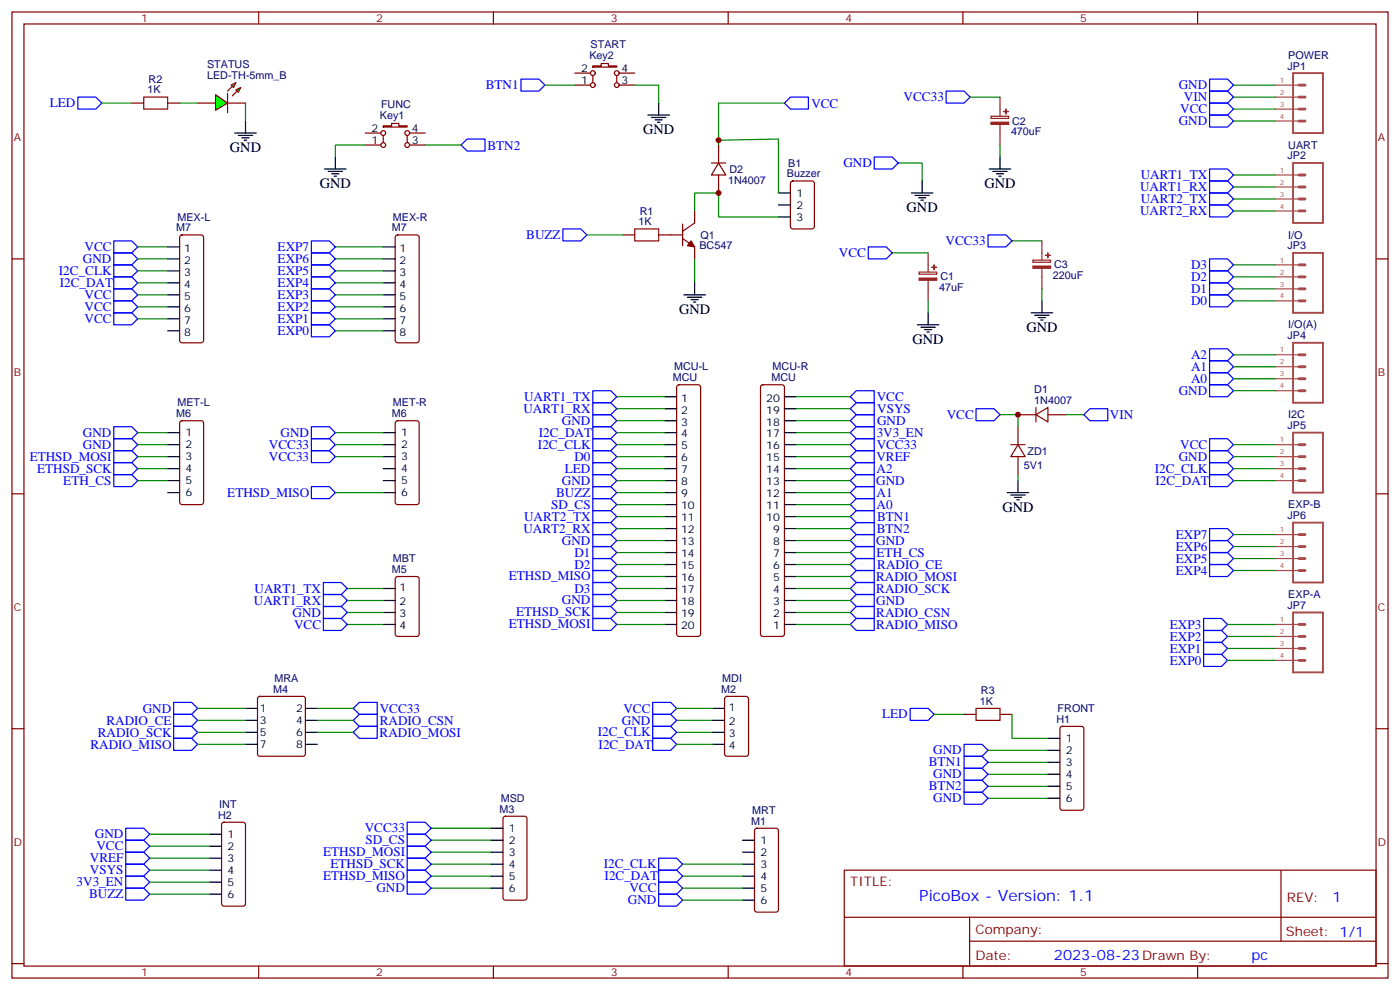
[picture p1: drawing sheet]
<svg xmlns="http://www.w3.org/2000/svg" width="412mm" height="292mm" viewBox="0 0 412 292" stroke-linecap="round" stroke-linejoin="round" font-family="sans-serif">
<g fill="none" stroke="#870000" stroke-width=".35">
<path d="M3.5 3.5h405.4v284.4h-405.4zM7.1 7.1h398.2v277.2h-398.2zM76.2 3.5v3.6M145.3 3.5v3.6M174.6 19.4h2.5v-.7h2.1v.7h2.5v.4h-7.1zM214.5 3.5v3.6M283.6 3.5v3.6M352.8 3.5v3.6M38.8 30.3h3.5M49.4 30.3h3.5M58.2 30.3h5.3M67 30.3h5.3"/>
<path d="M107.6 39.2h4.6M112.9 37h2.5v-.7h2.1v.7h2.4v.4h-7zM112.9 39.9v2.1M119.9 39.9v2.1M120.6 39.2h4.6M169.3 25h4.6M169.3 21.5h4.6M174.6 22.2v2.1M181.7 22.2v2.1M182.4 25h4.6M182.4 21.5h4.6M107.6 42.7h4.6"/>
<path d="M120.6 42.7h4.6M209.5 48h4.3M211.7 48l2.1 3.5h-4.3zM211.7 42.7v5.3M211.7 51.5v5.3M233.1 53.5l.4-.2h5.7l.6 .4 .1 13-.5 .6-5.9 .1-.6-.5-.1-12.9zM3.5 76.2h3.6M53.2 69.4l.4-.3h5.7l.5 .3 .2 .4v30.4l-.3 .5-.4 .2h-5.7l-.5-.2-.2-.5v-30.4zM116.7 69.4l.4-.3h5.7l.5 .3 .2 .4v30.4l-.3 .5-.4 .2h-5.7l-.5-.2-.2-.5v-30.4zM183.4 69.1h3.6M194 69.1h7.1M201.1 70.2l3.5 2.5v3.5"/>
<path d="M201.1 66v6.3M204.6 62.1v3.5l-3.5 2.5M405.3 76.2h3.6M199.6 113.4l.4-.2h5.7l.5 .2 .2 .5v72.7l-.3 .5-.4 .2h-5.7l-.5-.2-.2-.5v-72.7zM224.2 113.4l.5-.2h5.7l.5 .2 .2 .5v72.7l-.3 .5-.4 .2h-5.7l-.5-.2-.2-.5v-72.7zM3.5 145.3h3.6M405.3 145.3h3.6M3.5 214.5h3.6M76.1 205.2l.5-.2h12.7l.5 .2 .2 .5v16.2l-.3 .5-.4 .2h-12.7l-.5-.2-.3-.5v-16.2zM213.7 205.2l.4-.2h5.7l.6 .4 .1 16.5-.5 .6-5.9 .1-.6-.5-.1-16.4zM405.3 214.5h3.6M148.4 240.4l.5-.2h5.6l.7 .5v23.5l-.4 .7h-5.9l-.7-.4v-23.6z"/>
<path d="M222.5 244l.5-.2h5.6l.7 .4v23.6l-.5 .6-5.8 .1-.7-.5-.1-23.5zM248.7 256.1h156.6v28.2h-156.6zM377.3 256.1v20.9M248.7 270h156.5M285.6 277h119.6M285.6 270v14.1M3.5 283.6h3.6M76.2 284.3v3.6M145.3 284.3v3.6M214.5 284.3v3.6M283.6 284.3v3.6M352.8 284.3v3.6"/>
<path d="M405.3 283.6h3.6"/>
<circle cx="112.9" cy="39.2" r=".71"/>
<circle cx="119.9" cy="39.2" r=".71"/>
<circle cx="174.6" cy="25" r=".71"/>
<circle cx="174.6" cy="21.5" r=".71"/>
<circle cx="181.7" cy="21.5" r=".71"/>
<circle cx="181.7" cy="25" r=".71"/>
<circle cx="112.9" cy="42.7" r=".71"/>
<circle cx="119.9" cy="42.7" r=".71"/>
</g>
<g fill="none" stroke="#008700" stroke-width=".35">
<path d="M30 30.3h8.8M160.5 25h8.8M187 25h7v5.3M107.6 42.7h-8.8v3.5M211.7 41.3l17.6-.4v15.9M264.6 48h7v5.3M294.6 42.7v3.5M40.6 72.7h8.8M40.6 76.2h8.8M40.6 79.7h8.8M98.8 72.7h14.1M98.8 76.2h14.1"/>
<path d="M98.8 79.7h14.1M204.6 62.1v-5.3h7.1v7.1h17.6M204.6 76.2v7.1M40.6 83.3h8.8M98.8 83.3h14.1M98.8 86.8h14.1M98.8 90.3h14.1M98.8 93.8h14.1M98.8 97.4h14.1M273.4 88.5v3.6M181.7 116.8h14.1M234.6 116.8h15.9"/>
<path d="M181.7 120.3h14.1M181.7 123.8h14.1M181.7 127.4h14.1M181.7 130.9h14.1M181.7 134.4h14.1M181.7 137.9h14.1M234.6 130.9h15.9M234.6 137.9h15.9M181.7 141.5h14.1M181.7 145h14.1M181.7 148.5h14.1M181.7 152h14.1"/>
<path d="M181.7 155.6h14.1M181.7 159.1h14.1M234.6 141.5h15.9M234.6 145h15.9M234.6 148.5h15.9M234.6 152h15.9M234.6 155.6h15.9M234.6 159.1h15.9M181.7 162.6h14.1M181.7 166.2h14.1M181.7 169.7h14.1M181.7 173.2h14.1"/>
<path d="M181.7 176.7h14.1M234.6 162.6h15.9M234.6 166.2h15.9M234.6 169.7h15.9M234.6 173.2h15.9M234.6 176.7h15.9M181.7 180.3h14.1M181.7 183.8h14.1M234.6 180.3h15.9M234.6 183.8h15.9M58.2 212h14.1M58.2 215.5h14.1"/>
<path d="M58.2 208.5h14.1M58.2 219.1h14.1M93.5 212h10.6M93.5 215.5h10.6M93.5 208.5h10.6M199.3 212h10.6M199.3 215.5h10.6M199.3 208.5h10.6M127 257.9h17.6M127 254.4h17.6M127 250.8h17.6M127 247.3h17.6"/>
<path d="M127 243.8h17.6M127 261.4h17.6"/>
</g>
<g fill="none" stroke="#000" stroke-width=".35">
<path d="M190.9 33.9h6.3M191.9 34.6h4.2M193 35.3h2.1M193.7 36h.7M194 30.3v3.6M95.6 49.7h6.4M96.7 50.4h4.2M97.7 51.2h2.1M98.4 51.9h.7M98.8 46.2v3.5M229.3 56.8h3.5M268.5 56.8h6.3"/>
<path d="M269.5 57.5h4.3M270.6 58.2h2.1M271.3 58.9h.7M271.6 53.3v3.5M291.4 49.7h6.3M292.5 50.4h4.2M293.5 51.2h2.1M294.2 51.9h.7M294.6 46.2v3.5M49.4 72.7h3.5M49.4 76.2h3.5M49.4 79.7h3.5"/>
<path d="M112.9 72.7h3.5M112.9 76.2h3.5M112.9 79.7h3.5M229.3 63.9h3.5M229.3 60.3h3.5M49.4 86.8h3.5M49.4 83.3h3.5M49.4 90.3h3.5M49.4 93.8h3.5M49.4 97.4h3.5M112.9 86.8h3.5M112.9 83.3h3.5"/>
<path d="M112.9 90.3h3.5M112.9 93.8h3.5M112.9 97.4h3.5M201.4 86.8h6.4M202.5 87.5h4.2M203.6 88.2h2.1M204.3 88.9h.7M204.6 83.3v3.5M270.2 95.6h6.4M271.3 96.3h4.2M272.3 97h2.2M273 97.7h.8"/>
<path d="M273.4 92.1v3.5M195.8 116.8h3.5M231.1 116.8h3.5M195.8 120.3h3.5M195.8 123.8h3.5M195.8 127.4h3.5M195.8 130.9h3.5M195.8 134.4h3.5M195.8 137.9h3.5M231.1 120.3h3.5M231.1 123.8h3.5M231.1 127.4h3.5"/>
<path d="M231.1 130.9h3.5M231.1 134.4h3.5M231.1 137.9h3.5M195.8 141.5h3.5M195.8 145h3.5M195.8 148.5h3.5M195.8 152h3.5M195.8 155.6h3.5M195.8 159.1h3.5M231.1 141.5h3.5M231.1 145h3.5M231.1 148.5h3.5"/>
<path d="M231.1 152h3.5M231.1 155.6h3.5M231.1 159.1h3.5M195.8 162.6h3.5M195.8 166.2h3.5M195.8 169.7h3.5M195.8 173.2h3.5M195.8 176.7h3.5M231.1 162.6h3.5M231.1 166.2h3.5M231.1 169.7h3.5M231.1 173.2h3.5"/>
<path d="M231.1 176.7h3.5M195.8 180.3h3.5M195.8 183.8h3.5M231.1 180.3h3.5M231.1 183.8h3.5M72.3 208.5h3.5M72.3 212h3.5M72.3 215.5h3.5M72.3 219.1h3.5M90 208.5h3.5M90 212h3.5M90 215.5h3.5"/>
<path d="M90 219.1h3.5M209.9 208.5h3.5M209.9 212h3.5M209.9 215.5h3.5M209.9 219.1h3.5M144.6 243.8h3.6M144.6 247.3h3.6M144.6 250.8h3.6M144.6 254.4h3.6M144.6 257.9h3.6M218.7 247.3h3.5M218.7 250.8h3.5"/>
<path d="M218.7 254.4h3.5M218.7 257.9h3.5M144.6 261.4h3.6M218.7 261.4h3.5M218.7 264.9h3.5"/>
</g>
<path d="M291.9 34.2h5.2v.7h-5.2zM294.6 28.6v5.6M294.6 36.7v6M273.4 74.4v5.7M270.8 80.1h5.1v.6h-5.1zM273.4 82.5v6" fill="none" stroke="#8c2424" stroke-width=".35"/>
<g fill="#8c2424" stroke="#8c2424" stroke-width=".35">
<path d="M291.9 36h5.2v.6h-5.2z"/>
<path d="M295.6 32.8h1.4z"/>
<path d="M296.3 32.1v1.4z"/>
<path d="M270.8 81.8h5.1v.7h-5.1z"/>
<path d="M274.5 78.7h1.4z"/>
<path d="M275.1 78l.1 1.4z"/>
</g>
<g fill="none" stroke="#00f" stroke-width=".35">
<path d="M22.9 28.6h5.3l1.8 1.7-1.8 1.8h-5.3zM153.5 23.3h5.2l1.8 1.7-1.8 1.8h-5.2zM278.7 26.8h5.3l1.8 1.8-1.8 1.7h-5.3zM356.3 26.8h5.3l1.8 1.8-1.8 1.7h-5.3zM356.3 33.9h5.3l1.8 1.7-1.8 1.8h-5.3zM356.3 30.3h5.3l1.8 1.8-1.8 1.8h-5.3zM257.5 46.2h5.3l1.8 1.8-1.8 1.7h-5.3zM356.3 53.3h5.3l1.8 1.7-1.8 1.8h-5.3zM356.3 56.8h5.3l1.8 1.8-1.8 1.7h-5.3zM356.3 49.7h5.3l1.8 1.8-1.8 1.8h-5.3zM33.5 78h5.3l1.8 1.7-1.8 1.8h-5.3zM33.5 74.4h5.3l1.8 1.8-1.8 1.8h-5.3z"/>
<path d="M33.5 70.9h5.3l1.8 1.8-1.8 1.7h-5.3zM91.7 70.9h5.3l1.8 1.8-1.8 1.7h-5.3zM91.7 74.4h5.3l1.8 1.8-1.8 1.8h-5.3zM91.7 78h5.3l1.8 1.7-1.8 1.8h-5.3zM165.8 67.4h5.3l1.8 1.7-1.8 1.8h-5.3zM255.8 72.7h5.3l1.7 1.7-1.7 1.8h-5.3zM356.3 60.3h5.3l1.8 1.8-1.8 1.8h-5.3zM356.3 76.2h5.3l1.8 1.8-1.8 1.7h-5.3zM356.3 79.7h5.3l1.8 1.8-1.8 1.8h-5.3zM33.5 81.5h5.3l1.8 1.8-1.8 1.7h-5.3zM91.7 81.5h5.3l1.8 1.8-1.8 1.7h-5.3zM91.7 85h5.3l1.8 1.8-1.8 1.7h-5.3z"/>
<path d="M91.7 88.5h5.3l1.8 1.8-1.8 1.8h-5.3zM91.7 92.1h5.3l1.8 1.7-1.8 1.8h-5.3zM91.7 95.6h5.3l1.8 1.8-1.8 1.7h-5.3zM356.3 83.3h5.3l1.8 1.7-1.8 1.8h-5.3zM356.3 86.8h5.3l1.8 1.7-1.8 1.8h-5.3zM174.6 118.5h5.3l1.8 1.8-1.8 1.8h-5.3zM174.6 115h5.3l1.8 1.8-1.8 1.7h-5.3zM250.5 116.8l1.7-1.8h5.3v3.5h-5.3zM356.3 102.7h5.3l1.8 1.7-1.8 1.8h-5.3zM356.3 106.2h5.3l1.8 1.7-1.8 1.8h-5.3zM356.3 109.7h5.3l1.8 1.8-1.8 1.7h-5.3zM356.3 113.2h5.3l1.8 1.8-1.8 1.8h-5.3z"/>
<path d="M33.5 139.7h5.3l1.8 1.8-1.8 1.7h-5.3zM33.5 136.2h5.3l1.8 1.7-1.8 1.8h-5.3zM33.5 132.6h5.3l1.8 1.8-1.8 1.8h-5.3zM174.6 139.7h5.3l1.8 1.8-1.8 1.7h-5.3zM174.6 136.2h5.3l1.8 1.7-1.8 1.8h-5.3zM174.6 132.6h5.3l1.8 1.8-1.8 1.8h-5.3zM174.6 122.1h5.3l1.8 1.7-1.8 1.8h-5.3zM174.6 129.1h5.3l1.8 1.8-1.8 1.7h-5.3zM174.6 125.6h5.3l1.8 1.8-1.8 1.7h-5.3zM250.5 137.9l1.7-1.7h5.3v3.5h-5.3zM252.2 129.1h5.3v3.5h-5.3l-1.7-1.7zM287.5 120.3h5.3l1.8 1.8-1.8 1.7h-5.3z"/>
<path d="M356.3 129.1h5.3l1.8 1.8-1.8 1.7h-5.3zM356.3 132.6h5.3l1.8 1.8-1.8 1.8h-5.3zM356.3 136.2h5.3l1.8 1.7-1.8 1.8h-5.3zM91.7 143.2h5.3l1.8 1.8-1.8 1.8h-5.3zM174.6 157.3h5.3l1.8 1.8-1.8 1.8h-5.3zM174.6 153.8h5.3l1.8 1.8-1.8 1.7h-5.3zM174.6 150.3h5.3l1.8 1.7-1.8 1.8h-5.3zM174.6 146.8h5.3l1.8 1.7-1.8 1.8h-5.3zM174.6 143.2h5.3l1.8 1.8-1.8 1.8h-5.3zM250.5 159.1l1.7-1.8h5.3v3.6h-5.3zM250.5 155.6l1.7-1.8h5.3v3.5h-5.3zM250.5 152l1.7-1.7h5.3v3.5h-5.3z"/>
<path d="M250.5 145l1.7-1.8h5.3v3.6h-5.3zM250.5 141.5l1.7-1.8h5.3v3.5h-5.3zM252.2 146.8h5.3v3.5h-5.3l-1.7-1.8zM356.3 159.1h5.3l1.8 1.8-1.8 1.7h-5.3zM356.3 155.6h5.3l1.8 1.7-1.8 1.8h-5.3zM174.6 178.5h5.3l1.8 1.8-1.8 1.7h-5.3zM174.6 171.4h5.3l1.8 1.8-1.8 1.8h-5.3zM174.6 167.9h5.3l1.8 1.8-1.8 1.7h-5.3zM174.6 164.4h5.3l1.8 1.8-1.8 1.7h-5.3zM174.6 160.9h5.3l1.8 1.7-1.8 1.8h-5.3zM174.6 175h5.3l1.8 1.7-1.8 1.8h-5.3zM250.5 173.2l1.7-1.8h5.3v3.6h-5.3z"/>
<path d="M250.5 169.7l1.7-1.8h5.3v3.5h-5.3zM250.5 166.2l1.7-1.8h5.3v3.5h-5.3zM250.5 162.6l1.7-1.7h5.3v3.5h-5.3zM250.5 176.7l1.7-1.7h5.3v3.5h-5.3zM356.3 166.2h5.3l1.8 1.7-1.8 1.8h-5.3zM356.3 162.6h5.3l1.8 1.8-1.8 1.8h-5.3zM174.6 182h5.3l1.8 1.8-1.8 1.8h-5.3zM250.5 183.8l1.7-1.8h5.3v3.6h-5.3zM250.5 180.3l1.7-1.8h5.3v3.5h-5.3zM354.5 192.6h5.3l1.8 1.8-1.8 1.7h-5.3zM354.5 189.1h5.3l1.8 1.8-1.8 1.7h-5.3zM354.5 185.6h5.3l1.8 1.7-1.8 1.8h-5.3z"/>
<path d="M354.5 182h5.3l1.8 1.8-1.8 1.8h-5.3zM51.2 217.3h5.2l1.8 1.8-1.8 1.7h-5.2zM51.2 213.8h5.2l1.8 1.7-1.8 1.8h-5.2zM51.2 210.3h5.2l1.8 1.7-1.8 1.8h-5.2zM51.2 206.7h5.2l1.8 1.8-1.8 1.8h-5.2zM104.1 208.5l1.7-1.8h5.3v3.6h-5.3zM104.1 212l1.7-1.7h5.3v3.5h-5.3zM105.8 213.8h5.3v3.5h-5.3l-1.7-1.8zM192.3 213.8h5.3l1.7 1.7-1.7 1.8h-5.3zM192.3 210.3h5.3l1.7 1.7-1.7 1.8h-5.3zM192.3 206.7h5.3l1.7 1.8-1.7 1.8h-5.3zM194 252.6h5.3l1.8 1.8-1.8 1.7h-5.3z"/>
<path d="M194 256.1h5.3l1.8 1.8-1.8 1.7h-5.3zM194 259.6h5.3l1.8 1.8-1.8 1.8h-5.3zM194 263.2h5.3l1.8 1.7-1.8 1.8h-5.3z"/>
</g>
<path d="M42.3 28.6h7.1v3.5h-7.1zM187 67.4h7v3.5h-7z" fill="none" stroke="#a10000" stroke-width=".35"/>
<path d="M203.6 70.9l1 1.8-2.1-.4z" fill="#870000" stroke="#870000" stroke-width=".35"/>
<path d="M380.9 21.5h8.8v17.7h-8.8z" fill="none" stroke="#a64a4a" stroke-width=".56"/>
<path d="M382.7 32.1h1.7M382.7 28.6h1.7M382.7 25h1.7M382.7 35.6h1.7" fill="none" stroke="#a64a4a" stroke-width=".85"/>
<path d="M375.7 25h7M375.7 28.6h7M375.7 32.1h7M375.7 35.6h7" fill="none" stroke="#a64a4a" stroke-width=".35"/>
<g fill="#0f0" stroke="#870000" stroke-width=".35">
<path d="M69.5 26.5l1.4-.7-.7 1.4z"/>
<path d="M68.1 25l1.4-.7-.7 1.5z"/>
</g>
<g fill="#870000" stroke="#870000" stroke-width=".35">
<path d="M68.4 28.2l1.4-1.4z"/>
<path d="M67 26.8l1.4-1.4z"/>
</g>
<path d="M67 27.5v5.7z" fill="#f00" stroke="#870000" stroke-width=".35"/>
<path d="M63.5 27.9l3.5 2.4-3.5 2.2z" fill="#0f0" stroke="#870000" stroke-width=".35"/>
<g fill="none" stroke="#008700" stroke-width=".35">
<path d="M52.9 30.3h5.3M72.3 30.3v5.3M231.1 30.3h-19.4v12.4M285.8 28.6h8.8M363.4 28.6h12.3M363.4 25h12.3M363.4 32.1h12.3M363.4 35.6h12.3M125.2 42.7h10.6M363.4 51.5h12.3M363.4 55h12.3M363.4 58.6h12.3"/>
<path d="M172.9 69.1h10.5M262.8 74.4h10.6M298.1 70.9h8.8M363.4 78h12.3M363.4 62.1h12.3M40.6 86.8h8.8M40.6 90.3h8.8M40.6 93.8h8.8M306.9 85v3.5M363.4 81.5h12.3M363.4 85h12.3M363.4 88.5h12.3"/>
<path d="M363.4 104.4h12.3M363.4 107.9h12.3M363.4 111.5h12.3M363.4 115h12.3M40.6 130.9h8.8M40.6 134.4h8.8M40.6 137.9h8.8M40.6 127.4h8.8M98.8 130.9h14.1M98.8 134.4h14.1M98.8 127.4h14.1M234.6 134.4h15.9"/>
<path d="M234.6 127.4h15.9M234.6 123.8h15.9M234.6 120.3h15.9M294.6 122.1h5.3v3.5M299.9 139.7v1.8M314 122.1h5.3M363.4 130.9h12.3M363.4 134.4h12.3M363.4 137.9h12.3M40.6 141.5h8.8M98.8 145h14.1M363.4 141.5h12.3"/>
<path d="M363.4 157.3h12.3M102.3 173.2h10.6M102.3 176.7h10.6M363.4 160.9h12.3M363.4 164.4h12.3M363.4 167.9h12.3M102.3 183.8h10.6M102.3 180.3h10.6M361.6 183.8h14.1M361.6 187.3h14.1M361.6 190.9h14.1M361.6 194.4h14.1"/>
<path d="M199.3 219.1h10.6M275.2 210.3h8.8M298.1 210.3v7h10.6M291 234.9h17.7M291 231.4h17.7M291 227.9h17.7M291 224.4h17.7M291 220.8h17.7M44.1 245.5h17.6M44.1 249.1h17.6M44.1 252.6h17.6M44.1 256.1h17.6"/>
<path d="M44.1 259.6h17.6M201.1 254.4h17.6M201.1 257.9h17.6M44.1 263.2h17.6M201.1 261.4h17.6M201.1 264.9h17.6"/>
</g>
<g fill="none" stroke="#00f" stroke-width=".35">
<path d="M231.1 30.3l1.7-1.7h5.3v3.5h-5.3zM356.3 23.3h5.3l1.8 1.7-1.8 1.8h-5.3zM135.8 42.7l1.8-1.8h5.3v3.5h-5.3zM291 69.1h5.3l1.8 1.8-1.8 1.8h-5.3zM33.5 85h5.3l1.8 1.8-1.8 1.7h-5.3zM33.5 88.5h5.3l1.8 1.8-1.8 1.8h-5.3zM33.5 92.1h5.3l1.8 1.7-1.8 1.8h-5.3zM33.5 125.6h5.3l1.8 1.8-1.8 1.7h-5.3zM33.5 129.1h5.3l1.8 1.8-1.8 1.7h-5.3zM91.7 129.1h5.3l1.8 1.8-1.8 1.7h-5.3zM91.7 132.6h5.3l1.8 1.8-1.8 1.8h-5.3zM91.7 125.6h5.3l1.8 1.8-1.8 1.7h-5.3z"/>
<path d="M250.5 123.8l1.7-1.7h5.3v3.5h-5.3zM250.5 120.3l1.7-1.8h5.3v3.6h-5.3zM250.5 127.4l1.7-1.8h5.3v3.5h-5.3zM250.5 134.4l1.7-1.8h5.3v3.6h-5.3zM319.3 122.1l1.7-1.8h5.3v3.5h-5.3zM356.3 139.7h5.3l1.8 1.8-1.8 1.7h-5.3zM95.2 171.4h5.3l1.8 1.8-1.8 1.8h-5.3zM95.2 175h5.3l1.8 1.7-1.8 1.8h-5.3zM95.2 178.5h5.3l1.8 1.8-1.8 1.7h-5.3zM95.2 182h5.3l1.8 1.8-1.8 1.8h-5.3zM192.3 217.3h5.3l1.7 1.8-1.7 1.7h-5.3zM268.1 208.5h5.3l1.8 1.8-1.8 1.7h-5.3z"/>
<path d="M284 219.1h5.3l1.7 1.7-1.7 1.8h-5.3zM284 233.2h5.3l1.7 1.7-1.7 1.8h-5.3zM284 229.7h5.3l1.7 1.7-1.7 1.8h-5.3zM284 226.1h5.3l1.7 1.8-1.7 1.8h-5.3zM284 222.6h5.3l1.7 1.8-1.7 1.7h-5.3zM37 257.9h5.3l1.8 1.7-1.8 1.8h-5.3zM37 254.4h5.3l1.8 1.7-1.8 1.8h-5.3zM37 250.8h5.3l1.8 1.8-1.8 1.8h-5.3zM37 247.3h5.3l1.8 1.8-1.8 1.7h-5.3zM37 243.8h5.3l1.8 1.7-1.8 1.8h-5.3zM119.9 242h5.3l1.8 1.8-1.8 1.7h-5.3zM119.9 245.5h5.3l1.8 1.8-1.8 1.8h-5.3z"/>
<path d="M119.9 249.1h5.3l1.8 1.7-1.8 1.8h-5.3zM119.9 252.6h5.3l1.8 1.8-1.8 1.7h-5.3zM119.9 256.1h5.3l1.8 1.8-1.8 1.7h-5.3zM119.9 259.6h5.3l1.8 1.8-1.8 1.8h-5.3zM37 261.4h5.3l1.8 1.8-1.8 1.7h-5.3z"/>
</g>
<g fill="none" stroke="#000" stroke-width=".35">
<path d="M69.1 39.2h6.4M70.2 39.9h4.2M72.3 35.6v3.6M71.3 40.6h2.1M72 41.3h.7M303.7 92.1h6.4M304.8 92.8h4.2M305.9 93.5h2.1M306.6 94.2h.7M306.9 88.5v3.6M49.4 127.4h3.5M49.4 130.9h3.5"/>
<path d="M49.4 134.4h3.5M49.4 137.9h3.5M112.9 127.4h3.5M112.9 130.9h3.5M112.9 134.4h3.5M112.9 137.9h3.5M49.4 145h3.5M49.4 141.5h3.5M112.9 145h3.5M112.9 141.5h3.5M296.7 145h6.3M297.7 145.7h4.3"/>
<path d="M298.8 146.4h2.1M299.5 147.1h.7M299.9 141.5v3.5M112.9 173.2h3.5M112.9 176.7h3.5M112.9 180.3h3.5M112.9 183.8h3.5M308.7 217.3h3.5M308.7 220.8h3.5M308.7 224.4h3.5M308.7 227.9h3.5M308.7 231.4h3.5"/>
<path d="M308.7 234.9h3.5M61.7 245.5h3.6M61.7 249.1h3.6M61.7 252.6h3.6M61.7 256.1h3.6M61.7 259.6h3.6M61.7 263.2h3.6"/>
</g>
<g fill="none" stroke="#870000" stroke-width=".35">
<path d="M305.2 119.9v4.3M53.2 124l.4-.2h5.7l.6 .5 .1 23.5-.5 .7h-5.9l-.6-.4-.1-23.6zM116.7 124l.4-.2h5.7l.6 .5 .1 23.5-.5 .7h-5.9l-.6-.4-.1-23.6zM297.7 130.9h4.3M299.9 130.9l2.1 3.5h-4.3zM299.9 122.1h5.3M299.9 125.6v5.3M299.9 134.4v5.3M305.2 122.1l3.5-2.2v4.3zM308.7 122.1h5.3M116.7 169.9l.4-.2h5.7l.6 .4 .1 16.5-.5 .7h-5.9l-.6-.4-.1-16.5zM284 210.3h3.5"/>
<path d="M294.6 210.3h3.5M312.4 214l.5-.2h5.7l.6 .4 .1 23.6-.5 .6-5.9 .1-.6-.5-.1-23.5zM65.5 242.2l.5-.2h5.6l.7 .4v23.6l-.4 .6-5.9 .1-.7-.5v-23.5z"/>
</g>
<path d="M380.9 48h8.8v17.6h-8.8zM380.9 74.4h8.8v17.7h-8.8zM380.9 100.9h8.8v17.6h-8.8zM380.9 127.4h8.8v17.6h-8.8zM380.9 153.8h8.8v17.6h-8.8zM380.9 180.3h8.8v17.6h-8.8z" fill="none" stroke="#a64a4a" stroke-width=".56"/>
<g fill="none" stroke="#a64a4a" stroke-width=".85">
<path d="M382.7 58.6h1.7M382.7 55h1.7M382.7 51.5h1.7M382.7 62.1h1.7M382.7 78h1.7M382.7 85h1.7M382.7 81.5h1.7M382.7 88.5h1.7M382.7 111.5h1.7M382.7 107.9h1.7M382.7 104.4h1.7M382.7 115h1.7"/>
<path d="M382.7 137.9h1.7M382.7 134.4h1.7M382.7 130.9h1.7M382.7 157.3h1.7M382.7 141.5h1.7M382.7 164.4h1.7M382.7 160.9h1.7M382.7 167.9h1.7M382.7 190.9h1.7M382.7 187.3h1.7M382.7 183.8h1.7M382.7 194.4h1.7"/>
</g>
<g fill="none" stroke="#a64a4a" stroke-width=".35">
<path d="M375.7 51.5h7M375.7 55h7M375.7 58.6h7M375.7 62.1h7M375.7 78h7M375.7 81.5h7M375.7 85h7M375.7 88.5h7M375.7 104.4h7M375.7 107.9h7M375.7 111.5h7M375.7 115h7"/>
<path d="M375.7 130.9h7M375.7 134.4h7M375.7 137.9h7M375.7 157.3h7M375.7 141.5h7M375.7 160.9h7M375.7 164.4h7M375.7 167.9h7M375.7 183.8h7M375.7 187.3h7M375.7 190.9h7M375.7 194.4h7"/>
</g>
<path d="M304.3 76.6h5.2v.6h-5.2zM306.9 70.9v5.7M306.9 79v6" fill="none" stroke="#8c2424" stroke-width=".35"/>
<g fill="#8c2424" stroke="#8c2424" stroke-width=".35">
<path d="M304.3 78.3h5.2v.7h-5.2z"/>
<path d="M308 75.1l1.4 .1z"/>
<path d="M308.6 74.4l.1 1.4z"/>
</g>
<path d="M287.5 208.5h7.1v3.5h-7.1z" fill="none" stroke="#a10000" stroke-width=".35"/>
<g fill="#c00">
<circle cx="211.7" cy="56.8" r=".88"/>
<circle cx="211.7" cy="41.3" r=".88"/>
<circle cx="299.9" cy="122.1" r=".88"/>
</g>
<text font-size="4.6" fill="#00f" x="270.8" y="265.1">PicoBox - Version: 1.1</text>
<g font-size="4.2">
<text x="189.4" y="39.5">GND</text>
<text x="67.7" y="44.8">GND</text>
<text x="94.2" y="55.4">GND</text>
<text x="290" y="55.4">GND</text>
<text x="267.1" y="62.4">GND</text>
<text x="200" y="92.4">GND</text>
<text x="268.8" y="101.2">GND</text>
<text x="302.3" y="97.7">GND</text>
<text x="295.3" y="150.6">GND</text>
</g>
<g font-size="4.2" fill="#00f">
<text x="392.5" y="265.4">1</text>
<text x="310.4" y="282.6">2023-08-23Drawn By:</text>
<text x="368.7" y="282.6">pc</text>
</g>
<g font-size="3.9" fill="#00f">
<text x="143.1" y="26.2">BTN1</text>
<text x="266.2" y="29.8">VCC33</text>
<text x="347.2" y="26.2">GND</text>
<text x="348.7" y="29.8">VIN</text>
<text x="14.7" y="31.5">LED</text>
<text x="239" y="31.7">VCC</text>
<text x="347.7" y="33.3">VCC</text>
<text x="347.2" y="36.8">GND</text>
<text x="143.6" y="44.1">BTN2</text>
<text x="248.4" y="49.1">GND</text>
<text x="336" y="52.7">UART1_TX</text>
<text x="335.8" y="56.2">UART1_RX</text>
<text x="336" y="59.7">UART2_TX</text>
<text x="335.8" y="63.3">UART2_RX</text>
<text x="155" y="70.3">BUZZ</text>
<text x="24.4" y="77.4">GND</text>
<text x="24.9" y="73.9">VCC</text>
<text x="81.8" y="73.9">EXP7</text>
<text x="81.8" y="77.4">EXP6</text>
<text x="247.1" y="75.6">VCC</text>
<text x="278.5" y="72.1">VCC33</text>
<text x="17.4" y="80.9">I2C_CLK</text>
<text x="81.8" y="80.9">EXP5</text>
<text x="350.9" y="79.2">D3</text>
<text x="350.9" y="82.7">D2</text>
<text x="17.6" y="84.5">I2C_DAT</text>
<text x="24.9" y="88">VCC</text>
<text x="81.8" y="84.5">EXP4</text>
<text x="81.8" y="88">EXP3</text>
<text x="350.9" y="86.2">D1</text>
<text x="350.9" y="89.8">D0</text>
<text x="24.9" y="91.5">VCC</text>
<text x="24.9" y="95.1">VCC</text>
<text x="81.8" y="91.5">EXP2</text>
<text x="81.8" y="95.1">EXP1</text>
<text x="81.8" y="98.6">EXP0</text>
<text x="350.9" y="105.6">A2</text>
<text x="350.9" y="109.2">A1</text>
<text x="350.9" y="112.7">A0</text>
<text x="154.4" y="117.9">UART1_TX</text>
<text x="258.3" y="118.1">VCC</text>
<text x="347.2" y="116.2">GND</text>
<text x="154.2" y="121.5">UART1_RX</text>
<text x="165.5" y="125">GND</text>
<text x="258.4" y="125.2">GND</text>
<text x="258.4" y="121.5">VSYS</text>
<text x="278.9" y="123.2">VCC</text>
<text x="326.9" y="123.4">VIN</text>
<text x="24.4" y="128.6">GND</text>
<text x="82.6" y="128.6">GND</text>
<text x="158.7" y="128.5">I2C_DAT</text>
<text x="258.2" y="128.6">3V3_EN</text>
<text x="8.7" y="135.6">ETHSD_MOSI</text>
<text x="24.4" y="132.1">GND</text>
<text x="79.2" y="132.1">VCC33</text>
<text x="79.2" y="135.6">VCC33</text>
<text x="158.5" y="132">I2C_CLK</text>
<text x="169.2" y="135.6">D0</text>
<text x="258.2" y="135.6">VREF</text>
<text x="258.2" y="132.3">VCC33</text>
<text x="347.2" y="135.6">GND</text>
<text x="347.7" y="132">VCC</text>
<text x="10.9" y="139.1">ETHSD_SCK</text>
<text x="18.6" y="142.6">ETH_CS</text>
<text x="165.5" y="142.6">GND</text>
<text x="166.4" y="139.1">LED</text>
<text x="258.1" y="142.8">GND</text>
<text x="258.2" y="139.2">A2</text>
<text x="340.2" y="139.1">I2C_CLK</text>
<text x="340.4" y="142.7">I2C_DAT</text>
<text x="67" y="146.2">ETHSD_MISO</text>
<text x="162.4" y="149.7">SD_CS</text>
<text x="163.8" y="146.2">BUZZ</text>
<text x="258.2" y="149.7">A0</text>
<text x="258.2" y="146.2">A1</text>
<text x="154.4" y="153.2">UART2_TX</text>
<text x="258.3" y="153.3">BTN1</text>
<text x="154.2" y="156.7">UART2_RX</text>
<text x="165.5" y="160.3">GND</text>
<text x="258.1" y="160.4">GND</text>
<text x="258.2" y="157">BTN2</text>
<text x="346.4" y="158.6">EXP7</text>
<text x="169.2" y="167.4">D2</text>
<text x="169.2" y="163.9">D1</text>
<text x="258.2" y="163.9">ETH_CS</text>
<text x="258.4" y="167.5">RADIO_CE</text>
<text x="346.4" y="165.6">EXP5</text>
<text x="346.4" y="162.1">EXP6</text>
<text x="149.9" y="170.9">ETHSD_MISO</text>
<text x="258.1" y="171">RADIO_MOSI</text>
<text x="346.4" y="169.1">EXP4</text>
<text x="74.8" y="177.9">UART1_RX</text>
<text x="75" y="174.4">UART1_TX</text>
<text x="165.5" y="177.9">GND</text>
<text x="169.2" y="174.4">D3</text>
<text x="258.1" y="178">GND</text>
<text x="258.1" y="174.5">RADIO_SCK</text>
<text x="86.2" y="181.5">GND</text>
<text x="86.6" y="185">VCC</text>
<text x="149.9" y="185">ETHSD_MOSI</text>
<text x="152" y="181.4">ETHSD_SCK</text>
<text x="258.1" y="185.1">RADIO_MISO</text>
<text x="258.1" y="181.6">RADIO_CSN</text>
<text x="344.6" y="185">EXP3</text>
<text x="344.6" y="188.5">EXP2</text>
<text x="344.6" y="195.6">EXP0</text>
<text x="344.6" y="192.1">EXP1</text>
<text x="42.1" y="209.7">GND</text>
<text x="111.9" y="209.7">VCC33</text>
<text x="183.6" y="209.7">VCC</text>
<text x="31.4" y="213.3">RADIO_CE</text>
<text x="111.9" y="213.3">RADIO_CSN</text>
<text x="183.2" y="213.3">GND</text>
<text x="259.9" y="211.5">LED</text>
<text x="26.6" y="220.3">RADIO_MISO</text>
<text x="28.8" y="216.8">RADIO_SCK</text>
<text x="111.8" y="216.8">RADIO_MOSI</text>
<text x="176.1" y="216.7">I2C_CLK</text>
<text x="176.3" y="220.3">I2C_DAT</text>
<text x="273.6" y="225.6">BTN1</text>
<text x="274.9" y="222">GND</text>
<text x="273.6" y="232.6">BTN2</text>
<text x="274.9" y="229.1">GND</text>
<text x="274.9" y="236.2">GND</text>
<text x="107.4" y="245">VCC33</text>
<text x="28" y="246.7">GND</text>
<text x="28.4" y="250.3">VCC</text>
<text x="95.2" y="252">ETHSD_MOSI</text>
<text x="107.7" y="248.5">SD_CS</text>
<text x="26.5" y="257.3">VSYS</text>
<text x="26.5" y="253.8">VREF</text>
<text x="97.4" y="255.6">ETHSD_SCK</text>
<text x="177.9" y="255.6">I2C_CLK</text>
<text x="22.6" y="260.9">3V3_EN</text>
<text x="95.2" y="259.1">ETHSD_MISO</text>
<text x="110.9" y="262.6">GND</text>
<text x="178.1" y="259.1">I2C_DAT</text>
<text x="185.4" y="262.7">VCC</text>
<text x="26.2" y="264.4">BUZZ</text>
<text x="184.9" y="266.2">GND</text>
</g>
<g font-size="3.9" fill="#800">
<text x="250.5" y="260.7">TITLE:</text>
<text x="379.1" y="265.4">REV:</text>
<text x="287.4" y="274.9">Company:</text>
<text x="378.7" y="275.5">Sheet: 1/1</text>
<text x="287.4" y="282.6">Date:</text>
</g>
<g font-size="3.2" fill="#800">
<text x="41.6" y="6.5">1</text>
<text x="110.8" y="6.5">2</text>
<text x="179.9" y="6.5">3</text>
<text x="249.1" y="6.5">4</text>
<text x="318.2" y="6.5">5</text>
<text x="4.1" y="41.6">A</text>
<text x="405.9" y="41.6">A</text>
<text x="4.1" y="110.8">B</text>
<text x="405.9" y="110.8">B</text>
<text x="4.1" y="179.9">C</text>
<text x="405.9" y="179.9">C</text>
<text x="4.1" y="249.1">D</text>
<text x="405.9" y="249.1">D</text>
<text x="41.6" y="287.3">1</text>
<text x="110.8" y="287.3">2</text>
<text x="179.9" y="287.3">3</text>
<text x="249.1" y="287.3">4</text>
<text x="318.2" y="287.3">5</text>
</g>
<g font-size="3.2" fill="#000080">
<text x="173.6" y="17.3">Key2</text>
<text x="174" y="14.1">START</text>
<text x="379.5" y="17.3">POWER</text>
<text x="61" y="23.3">LED-TH-5mm_B</text>
<text x="61" y="20.1">STATUS</text>
<text x="379.3" y="20.5">JP1</text>
<text x="43.4" y="27.5">1K</text>
<text x="43.8" y="24.3">R2</text>
<text x="111.9" y="34.9">Key1</text>
<text x="112.2" y="31.8">FUNC</text>
<text x="297.8" y="39.9">470uF</text>
<text x="298.2" y="36.7">C2</text>
<text x="379.3" y="46.9">JP2</text>
<text x="379.5" y="43.7">UART</text>
<text x="214.9" y="50.9">D2</text>
<text x="231.8" y="52.2">Buzzer</text>
<text x="232.2" y="49">B1</text>
<text x="214.5" y="54.1">1N4007</text>
<text x="52.3" y="64.9">MEX-L</text>
<text x="115.8" y="64.9">MEX-R</text>
<text x="188.4" y="63.1">R1</text>
<text x="51.9" y="68.1">M7</text>
<text x="115.4" y="68.1">M7</text>
<text x="188.1" y="66.3">1K</text>
<text x="206.4" y="70.2">Q1</text>
<text x="379.5" y="70.2">I/O</text>
<text x="206" y="73.4">BC547</text>
<text x="379.3" y="73.4">JP3</text>
<text x="277" y="82.5">C1</text>
<text x="310.2" y="82.2">220uF</text>
<text x="310.5" y="79">C3</text>
<text x="276.6" y="85.7">47uF</text>
<text x="379.3" y="99.8">JP4</text>
<text x="379.5" y="96.7">I/O(A)</text>
<text x="198.2" y="112.2">MCU</text>
<text x="198.6" y="109">MCU-L</text>
<text x="227.2" y="112.2">MCU</text>
<text x="227.6" y="109">MCU-R</text>
<text x="52.3" y="119.6">MET-L</text>
<text x="115.8" y="119.6">MET-R</text>
<text x="304.7" y="118.9">1N4007</text>
<text x="304.7" y="115.7">D1</text>
<text x="51.9" y="122.8">M6</text>
<text x="115.4" y="122.8">M6</text>
<text x="379.5" y="123.1">I2C</text>
<text x="379.3" y="126.3">JP5</text>
<text x="301.6" y="137.9">5V1</text>
<text x="302.7" y="133.8">ZD1</text>
<text x="379.5" y="149.6">EXP-B</text>
<text x="379.3" y="152.8">JP6</text>
<text x="115.8" y="165.5">MBT</text>
<text x="115.4" y="168.6">M5</text>
<text x="379.3" y="179.2">JP7</text>
<text x="379.5" y="176">EXP-A</text>
<text x="80.5" y="203.9">M4</text>
<text x="80.8" y="200.7">MRA</text>
<text x="212.4" y="203.9">M2</text>
<text x="212.8" y="200.7">MDI</text>
<text x="288.6" y="207.4">1K</text>
<text x="289" y="204.3">R3</text>
<text x="311.5" y="209.5">FRONT</text>
<text x="311.2" y="212.7">H1</text>
<text x="64.6" y="237.8">INT</text>
<text x="147.2" y="239.2">M3</text>
<text x="147.5" y="236">MSD</text>
<text x="221.6" y="239.5">MRT</text>
<text x="64.3" y="240.9">H2</text>
<text x="221.2" y="242.7">M1</text>
</g>
<g font-size="3.2">
<text x="171.2" y="21.2">2</text>
<text x="183.1" y="21.2">4</text>
<text x="171.2" y="24.7">1</text>
<text x="183.1" y="24.7">3</text>
<text x="109.5" y="38.8">2</text>
<text x="121.4" y="38.8">4</text>
<text x="109.5" y="42.3">1</text>
<text x="121.4" y="42.3">3</text>
<text x="234.6" y="57.9">1</text>
<text x="234.6" y="64.9">3</text>
<text x="234.6" y="61.4">2</text>
<text x="54.2" y="74.1">1</text>
<text x="54.2" y="77.6">2</text>
<text x="117.7" y="74.1">1</text>
<text x="117.7" y="77.6">2</text>
<text x="54.2" y="81.1">3</text>
<text x="117.7" y="81.1">3</text>
<text x="54.2" y="84.7">4</text>
<text x="54.2" y="88.2">5</text>
<text x="117.7" y="84.7">4</text>
<text x="117.7" y="88.2">5</text>
<text x="54.2" y="91.7">6</text>
<text x="54.2" y="95.2">7</text>
<text x="117.7" y="91.7">6</text>
<text x="117.7" y="95.2">7</text>
<text x="54.2" y="98.8">8</text>
<text x="117.7" y="98.8">8</text>
<text x="200.6" y="118.2">1</text>
<text x="225.7" y="118.2">20</text>
<text x="200.6" y="121.7">2</text>
<text x="200.6" y="125.2">3</text>
<text x="225.7" y="125.2">18</text>
<text x="225.7" y="121.7">19</text>
<text x="54.7" y="128.4">1</text>
<text x="54.7" y="131.9">2</text>
<text x="118.2" y="128.4">1</text>
<text x="118.2" y="131.9">2</text>
<text x="200.6" y="128.8">4</text>
<text x="225.7" y="128.8">17</text>
<text x="54.7" y="135.5">3</text>
<text x="118.2" y="135.5">3</text>
<text x="200.6" y="132.3">5</text>
<text x="200.6" y="135.8">6</text>
<text x="225.7" y="135.8">15</text>
<text x="225.7" y="132.3">16</text>
<text x="54.7" y="139">4</text>
<text x="54.7" y="142.5">5</text>
<text x="118.2" y="139">4</text>
<text x="118.2" y="142.5">5</text>
<text x="200.6" y="139.3">7</text>
<text x="200.6" y="142.9">8</text>
<text x="225.7" y="142.9">13</text>
<text x="225.7" y="139.3">14</text>
<text x="54.7" y="146">6</text>
<text x="118.2" y="146">6</text>
<text x="200.6" y="146.4">9</text>
<text x="200.6" y="149.9">10</text>
<text x="225.7" y="149.9">11</text>
<text x="225.7" y="146.4">12</text>
<text x="200.6" y="153.5">11</text>
<text x="225.7" y="153.5">10</text>
<text x="200.6" y="157">12</text>
<text x="200.6" y="160.5">13</text>
<text x="227.7" y="160.5">8</text>
<text x="227.7" y="157">9</text>
<text x="200.6" y="164">14</text>
<text x="200.6" y="167.6">15</text>
<text x="227.7" y="167.6">6</text>
<text x="227.7" y="164">7</text>
<text x="117.7" y="173.9">1</text>
<text x="200.6" y="171.1">16</text>
<text x="227.7" y="171.1">5</text>
<text x="117.7" y="178.2">2</text>
<text x="200.6" y="174.6">17</text>
<text x="200.6" y="178.2">18</text>
<text x="227.7" y="178.2">3</text>
<text x="227.7" y="174.6">4</text>
<text x="117.7" y="181.7">3</text>
<text x="117.7" y="185.2">4</text>
<text x="200.6" y="181.7">19</text>
<text x="200.6" y="185.2">20</text>
<text x="227.7" y="185.2">1</text>
<text x="227.7" y="181.7">2</text>
<text x="76.6" y="209.5">1</text>
<text x="87.2" y="209.5">2</text>
<text x="214.7" y="209.2">1</text>
<text x="76.6" y="213.1">3</text>
<text x="87.2" y="213.1">4</text>
<text x="214.7" y="213.4">2</text>
<text x="76.6" y="216.6">5</text>
<text x="76.6" y="220.1">7</text>
<text x="87.2" y="216.6">6</text>
<text x="87.2" y="220.1">8</text>
<text x="214.7" y="217">3</text>
<text x="214.7" y="220.5">4</text>
<text x="314" y="218.4">1</text>
<text x="314" y="221.9">2</text>
<text x="314" y="225.4">3</text>
<text x="314" y="229">4</text>
<text x="314" y="232.5">5</text>
<text x="314" y="236">6</text>
<text x="149.9" y="244.8">1</text>
<text x="67" y="246.6">1</text>
<text x="67" y="250.1">2</text>
<text x="149.9" y="248.4">2</text>
<text x="149.9" y="251.9">3</text>
<text x="224" y="248.4">1</text>
<text x="224" y="251.9">2</text>
<text x="67" y="253.6">3</text>
<text x="67" y="257.2">4</text>
<text x="149.9" y="255.4">4</text>
<text x="224" y="255.4">3</text>
<text x="67" y="260.7">5</text>
<text x="149.9" y="258.9">5</text>
<text x="149.9" y="262.5">6</text>
<text x="224" y="258.9">4</text>
<text x="224" y="262.5">5</text>
<text x="67" y="264.2">6</text>
<text x="224" y="266">6</text>
</g>
<g font-size="2.1" fill="#a54b4b">
<text x="377" y="24.4">1</text>
<text x="377" y="27.9">2</text>
<text x="377" y="31.4">3</text>
<text x="377" y="34.9">4</text>
<text x="377" y="50.8">1</text>
<text x="377" y="54.3">2</text>
<text x="377" y="57.9">3</text>
<text x="377" y="61.4">4</text>
<text x="377" y="77.3">1</text>
<text x="377" y="80.8">2</text>
<text x="377" y="84.3">3</text>
<text x="377" y="87.9">4</text>
<text x="377" y="103.7">1</text>
<text x="377" y="107.3">2</text>
<text x="377" y="110.8">3</text>
<text x="377" y="114.3">4</text>
<text x="377" y="130.2">1</text>
<text x="377" y="133.7">2</text>
<text x="377" y="137.2">3</text>
<text x="377" y="140.8">4</text>
<text x="377" y="156.6">1</text>
<text x="377" y="160.2">2</text>
<text x="377" y="163.7">3</text>
<text x="377" y="167.2">4</text>
<text x="377" y="183.1">1</text>
<text x="377" y="186.6">2</text>
<text x="377" y="190.2">3</text>
<text x="377" y="193.7">4</text>
</g>
</svg>
